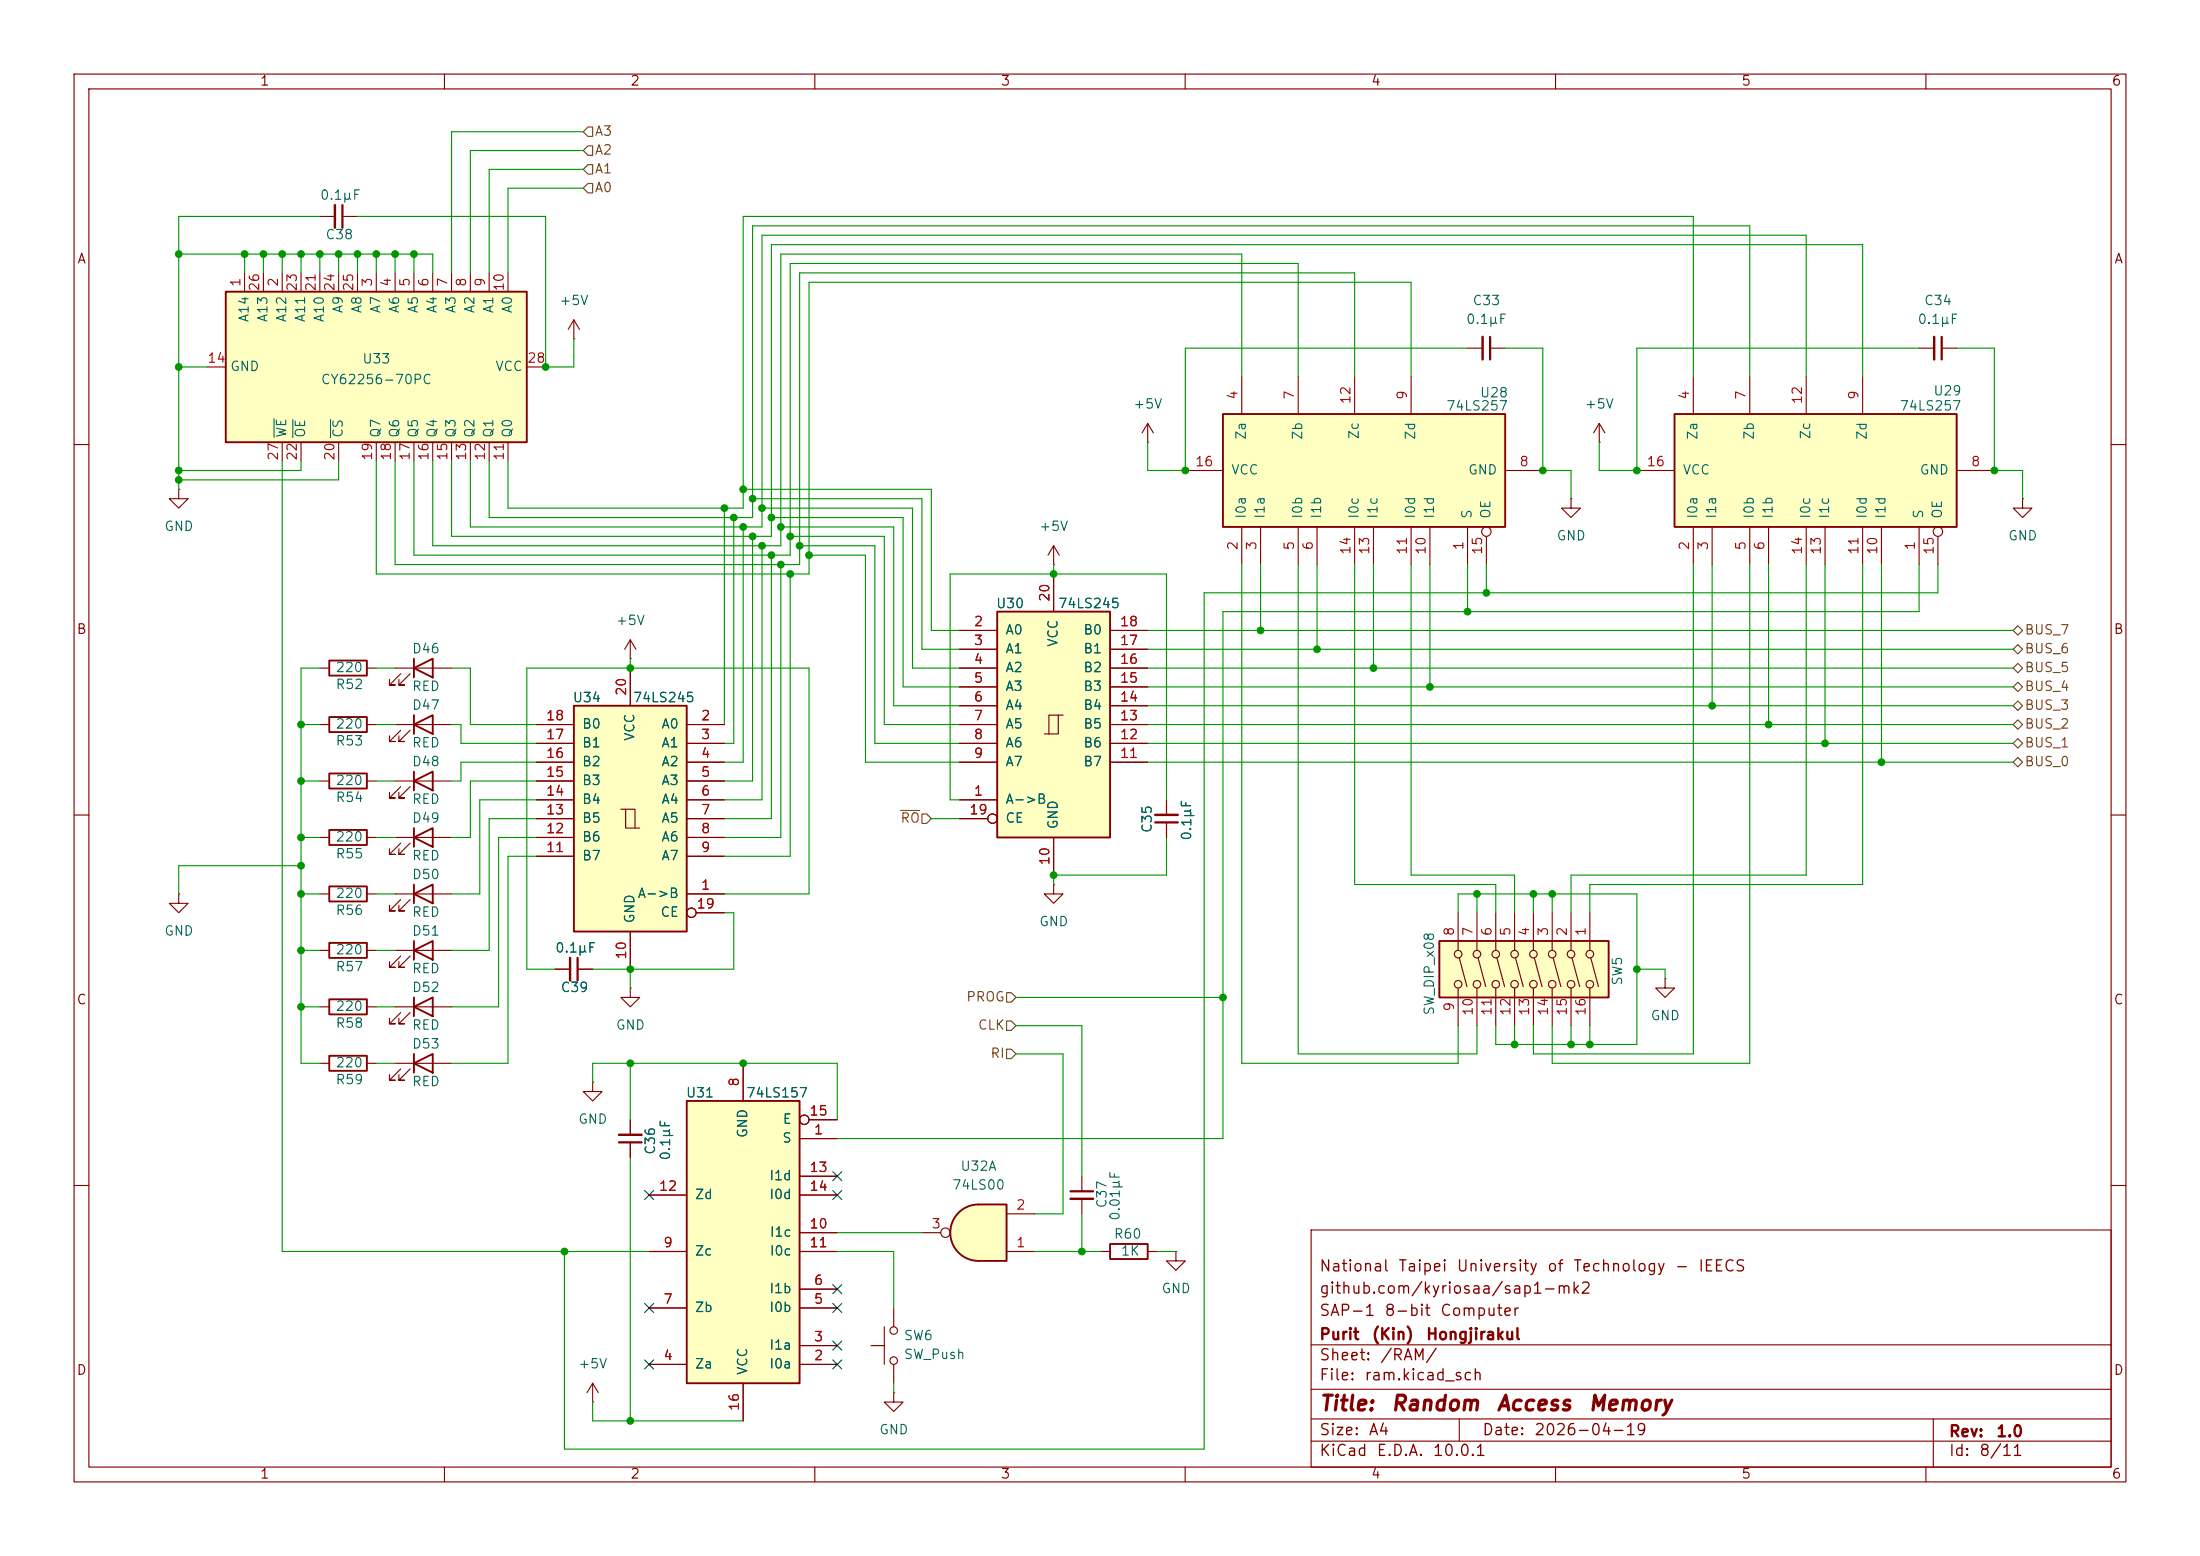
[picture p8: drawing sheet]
<svg xmlns="http://www.w3.org/2000/svg" width="297mm" height="210mm" viewBox="0 0 297 210" stroke-linecap="round" stroke-linejoin="round" font-family="sans-serif">
<g fill="none" stroke="#840000" stroke-width=".15">
<path d="M10 10h277v190h-277zM12 12h273v186h-273zM60 10v2M110 10v2M160 10v2M210 10v2M260 10v2M259.1 47h2M262.1 47h2.1M10 60h2M285 60h2M10 110h2"/>
<path d="M285 110h2M10 160h2M177 166h108v32h-108zM285 160h2M60 198v2M110 198v2M160 198v2M177 194.5h108M177 191.5h108M177 187.5h108M177 181.5h108M197 191.5v3"/>
<path d="M210 198v2M260 198v2M261 191.5v6.5"/>
</g>
<path d="M262.1 45.5v3" fill="none" stroke="#840000" stroke-width=".3"/>
<path d="M261.1 45.5v3" fill="none" stroke="#840000" stroke-width=".33"/>
<path d="M194.3 127h22.9v7.6h-22.9z" fill="#ffffc2"/>
<g fill="none" stroke="#840000" stroke-width=".15">
<path d="M215.9 59.7h.1M215.9 57.2l-.8 1.2M215.9 57.2l.8 1.2M215.9 57.2v2.5M53.3 113h7.7M54.1 113.8l-1.5 1.5h.7h-.7v-.7M55.4 113.8l-1.6 1.5h.8h-.8v-.7M196.8 123.2v5.1M196.8 133.4v5M197 129.3l1 3.9M199.4 123.2v5.1M199.4 133.4v5"/>
<path d="M199.5 129.3l1.1 3.9M201.9 123.2v5.1M201.9 133.4v5M202.1 129.3l1 3.9M204.5 123.2v5.1M204.5 133.4v5M204.6 129.3l1 3.9M207 123.2v5.1M207 133.4v5M207.1 129.3l1.1 3.9M209.5 123.2v5.1M209.5 133.4v5"/>
<path d="M209.7 129.3l1 3.9M212.1 123.2v5.1M212.1 133.4v5M212.2 129.3l1.1 3.9M214.6 123.2v5.1M214.6 133.4v5M214.8 129.3l1 3.9M224.8 132.1v1.3h1.3l-1.3 1.2-1.3-1.2h1.3M224.8 132.1h.1M80 189.2h.1M80 186.7l-.8 1.3M80 186.7l.8 1.3"/>
<path d="M80 186.7v2.5"/>
<circle cx="196.9" cy="128.8" r=".51"/>
<circle cx="196.9" cy="132.8" r=".51"/>
<circle cx="199.4" cy="128.8" r=".51"/>
<circle cx="199.4" cy="132.8" r=".51"/>
<circle cx="201.9" cy="128.8" r=".51"/>
<circle cx="201.9" cy="132.8" r=".51"/>
<circle cx="204.5" cy="128.8" r=".51"/>
<circle cx="204.5" cy="132.8" r=".51"/>
<circle cx="207" cy="128.8" r=".51"/>
<circle cx="207" cy="132.8" r=".51"/>
<circle cx="209.6" cy="132.8" r=".51"/>
<circle cx="209.6" cy="128.8" r=".51"/>
<circle cx="212.1" cy="128.8" r=".51"/>
<circle cx="212.1" cy="132.8" r=".51"/>
<circle cx="214.6" cy="128.8" r=".51"/>
<circle cx="214.6" cy="132.8" r=".51"/>
</g>
<path d="M55.9 113l2.5-1.2v2.5zM55.9 111.8v2.5M194.3 127h22.9v7.6h-22.9z" fill="none" stroke="#840000" stroke-width=".25"/>
<path d="M129.4 163.7a3.8 3.8 0 0 1 2.7-1.1v7.6a3.8 3.8 0 0 1-3.5-2.4 3.8 3.8 0 0 1 .8-4.1z" fill="#ffffc2" stroke="#ffffc2" stroke-width=".14"/>
<path d="M132.1 162.6h3.8v7.6h-3.8z" fill="#ffffc2"/>
<path d="M129.4 163.7a3.8 3.8 0 0 1 2.7-1.1h3.8v7.6h-3.8a3.8 3.8 0 0 1-3.5-2.4 3.8 3.8 0 0 1 .8-4.1z" fill="none" stroke="#840000" stroke-width=".25"/>
<g fill="none" stroke="#840000" stroke-width=".15">
<path d="M212.1 67.3v1.3h1.3l-1.3 1.3-1.3-1.3h1.3M212.1 67.3h.1M74.9 130.8h2.1M78 130.8h2M124.5 166.4h2.5M135.9 168.9h3.8M135.9 163.8h3.8"/>
<circle cx="127.6" cy="166.4" r=".63"/>
</g>
<path d="M78 129.3v3" fill="none" stroke="#840000" stroke-width=".3"/>
<path d="M77 129.3v3" fill="none" stroke="#840000" stroke-width=".33"/>
<path d="M226.1 55.9h38.1v15.2h-38.1z" fill="#ffffc2"/>
<path d="M226.1 55.9h38.1v15.2h-38.1zM149.9 167.9h5v2h-5z" fill="none" stroke="#840000" stroke-width=".25"/>
<g fill="none" stroke="#840000" stroke-width=".15">
<path d="M198.1 47h2.1M201.2 47h2M228.6 50.8v5.1M236.2 50.8v5.1M243.8 50.8v5.1M251.5 50.8v5.1M221 63.5h5.1M228.6 71.1v5.1M231.1 71.1v5.1M236.2 71.1v5.1M238.8 71.1v5.1M243.8 71.1v5.1"/>
<path d="M246.4 71.1v5.1M251.5 71.1v5.1M254 71.1v5.1M259.1 71.1v5.1M261.6 72.4v3.8M264.2 63.5h5M273 67.3v1.3h1.3l-1.3 1.3-1.2-1.3h1.2M273 67.3h.1M157.5 108v2M157.5 111v2M146 158.8v2M146 161.8v2"/>
<path d="M148.6 168.9h1.3M154.9 168.9h1.3M158.7 168.9v1.3h1.3l-1.3 1.3-1.2-1.3h1.2M158.7 168.9h.1M120.6 188v1.2h1.3l-1.3 1.3-1.2-1.3h1.2M120.6 188h.1"/>
<circle cx="261.6" cy="71.8" r=".63"/>
</g>
<path d="M201.2 45.5v3M156 111h3M144.5 160.8h3.1" fill="none" stroke="#840000" stroke-width=".3"/>
<path d="M200.2 45.5v3M156 110h3M144.5 161.8h3.1" fill="none" stroke="#840000" stroke-width=".33"/>
<path d="M165.1 55.9h38.1v15.2h-38.1z" fill="#ffffc2"/>
<path d="M165.1 55.9h38.1v15.2h-38.1z" fill="none" stroke="#840000" stroke-width=".25"/>
<g fill="none" stroke="#840000" stroke-width=".15">
<path d="M167.6 50.8v5.1M175.3 50.8v5.1M182.9 50.8v5.1M190.5 50.8v5.1M160 63.5h5.1M167.6 71.1v5.1M170.2 71.1v5.1M175.3 71.1v5.1M177.8 71.1v5.1M182.9 71.1v5.1M185.4 71.1v5.1M190.5 71.1v5.1"/>
<path d="M193 71.1v5.1M198.1 71.1v5.1M200.7 72.4v3.8M203.2 63.5h5.1"/>
<circle cx="200.7" cy="71.8" r=".63"/>
</g>
<path d="M134.6 82.6h15.3v30.4h-15.3z" fill="#ffffc2"/>
<g fill="none" stroke="#840000" stroke-width=".15">
<path d="M142.2 77.5v5.1M129.5 85.1h5.1M129.5 87.6h5.1M129.5 90.2h5.1M129.5 92.7h5.1M129.5 95.3h5.1M129.5 97.8h5.1M142.9 96.5h-1.3v2.6M143.5 96.5h-.6v2.6h-1.9M149.9 85.1h5M149.9 87.6h5M149.9 90.2h5"/>
<path d="M149.9 92.7h5M149.9 95.3h5M149.9 97.8h5M129.5 108h5.1M129.5 100.3h5.1M129.5 102.9h5.1M129.5 110.5h3.8M142.2 113v5.1M149.9 100.3h5M149.9 102.9h5"/>
<circle cx="134" cy="110.5" r=".63"/>
</g>
<path d="M134.6 82.6h15.3v30.4h-15.3z" fill="none" stroke="#840000" stroke-width=".25"/>
<path d="M30.5 39.4h40.6v20.3h-40.6z" fill="#ffffc2"/>
<g fill="none" stroke="#840000" stroke-width=".25">
<path d="M30.5 39.4h40.6v20.3h-40.6zM44.4 96.8h5.1v2h-5.1zM55.9 97.8l2.5-1.3v2.6zM55.9 96.5v2.6M44.4 104.4h5.1v2h-5.1zM44.4 119.6h5.1v2.1h-5.1zM44.4 112h5.1v2h-5.1zM55.9 105.4l2.5-1.3v2.6zM55.9 104.1v2.6M55.9 119.4v2.5M44.4 127.3h5.1v2h-5.1zM55.9 128.3l2.5-1.3v2.5z"/>
<path d="M55.9 120.7l2.5-1.3v2.5zM55.9 127v2.5"/>
</g>
<g fill="none" stroke="#840000" stroke-width=".15">
<path d="M33 36.8v2.6M35.6 36.8v2.6M38.1 36.8v2.6M40.6 36.8v2.6M43.2 36.8v2.6M43.2 29.2h2M45.7 36.8v2.6M46.2 29.2h2.1M48.3 36.8v2.6M50.8 36.8v2.6M53.3 36.8v2.6M55.9 36.8v2.6"/>
<path d="M58.4 36.8v2.6M61 36.8v2.6M63.5 36.8v2.6M66 36.8v2.6M68.6 36.8v2.6M27.9 49.5h2.6M38.1 59.7v2.5M40.6 59.7v2.5M45.7 59.7v2.5M50.8 59.7v2.5M53.3 59.7v2.5M55.9 59.7v2.5"/>
<path d="M58.4 59.7v2.5M61 59.7v2.5M63.5 59.7v2.5M66 59.7v2.5M68.6 59.7v2.5M71.1 49.5h2.6M43.2 97.8h1.2M49.5 97.8h1.3M53.3 97.8h7.7M54.1 98.6l-1.5 1.5h.7h-.7v-.8M55.4 98.6l-1.6 1.5h.8h-.8v-.8M43.2 105.4h1.2"/>
<path d="M43.2 113h1.2M49.5 105.4h1.3M49.5 113h1.3M53.3 105.4h7.7M54.1 106.2l-1.5 1.5h.7h-.7v-.8M55.4 106.2l-1.6 1.5h.8h-.8v-.8M43.2 128.3h1.2M43.2 120.7h1.2M49.5 128.3h1.3M49.5 120.7h1.3M53.3 128.3h7.7M53.3 120.7h7.7"/>
<path d="M54.1 129l-1.5 1.6h.7h-.7v-.8M54.1 121.4l-1.5 1.5h.7h-.7v-.7M55.4 129l-1.6 1.6h.8h-.8v-.8M55.4 121.4l-1.6 1.5h.8h-.8v-.7"/>
</g>
<path d="M37 56.5v2.6M39.5 56.6v2.5M44.6 56.6v2.5" fill="none" stroke="#006464" stroke-width=".15"/>
<path d="M46.2 27.7v3" fill="none" stroke="#840000" stroke-width=".3"/>
<path d="M45.2 27.7v3" fill="none" stroke="#840000" stroke-width=".33"/>
<path d="M77.5 95.3h15.2v30.4h-15.2z" fill="#ffffc2"/>
<g fill="none" stroke="#840000" stroke-width=".15">
<path d="M77.5 45.7h.1M77.5 43.2l-.8 1.3M77.5 43.2l.7 1.3M77.5 43.2v2.5M154.9 59.7h.1M154.9 57.2l-.7 1.2M154.9 57.2l.8 1.2M154.9 57.2v2.5M24.1 66v1.3h1.3l-1.3 1.3-1.2-1.3h1.2M24.1 66h.1M142.2 76.2h.1M142.2 73.7l-.7 1.2"/>
<path d="M142.2 73.7l.8 1.2M142.2 73.7v2.5M43.2 90.2h1.2M49.5 90.2h1.3M53.3 90.2h7.7M54.1 90.9l-1.5 1.6h.7h-.7v-.8M55.4 90.9l-1.6 1.6h.8h-.8v-.8M72.4 97.8h5.1M85.1 88.9h.1M85.1 86.4v2.5M85.1 90.2v5.1M85.1 86.4l-.8 1.2"/>
<path d="M85.1 86.4l.8 1.2M92.7 97.8h5.1M72.4 100.3h5.1M72.4 102.9h5.1M72.4 105.4h5.1M72.4 108h5.1M72.4 110.5h5.1M72.4 113h5.1M72.4 115.6h5.1M83.8 109.2h.7v2.6h1.9M84.5 109.2h1.2v2.6M92.7 100.3h5.1"/>
<path d="M92.7 102.9h5.1M92.7 105.4h5.1M92.7 108h5.1M92.7 110.5h5.1M92.7 113h5.1M92.7 115.6h5.1M142.2 119.4v1.3h1.3l-1.3 1.2-1.2-1.2h1.2M142.2 119.4h.1M24.1 120.7v1.2h1.3l-1.3 1.3-1.2-1.3h1.2M24.1 120.7h.1M43.2 135.9h1.2M49.5 135.9h1.3"/>
<path d="M53.3 135.9h7.7M54.1 136.7l-1.5 1.5h.7h-.7v-.8M55.4 136.7l-1.6 1.5h.8h-.8v-.8M85.1 133.4v1.2h1.3l-1.3 1.3-1.3-1.3h1.3M85.1 133.4h.1M85.1 125.7v5.1M92.7 120.7h5.1M94 123.2h3.8M43.2 143.5h1.2M49.5 143.5h1.3M53.3 143.5h7.7M54.1 144.3l-1.5 1.5h.7h-.7v-.8"/>
<path d="M55.4 144.3l-1.6 1.5h.8h-.8v-.8M119.4 179.1v5.1M120.6 176.5v2.6M117.6 181.6h1.8M120.6 184.2v2.5"/>
<circle cx="93.3" cy="123.2" r=".63"/>
<circle cx="120.7" cy="179.6" r=".51"/>
<circle cx="120.7" cy="183.6" r=".51"/>
</g>
<path d="M44.4 89.2h5.1v2h-5.1zM55.9 90.2l2.5-1.3v2.5zM55.9 88.9v2.5M77.5 95.3h15.2v30.4h-15.2zM44.4 134.9h5.1v2h-5.1zM55.9 135.9l2.5-1.3v2.6zM55.9 134.6v2.6M44.4 142.5h5.1v2h-5.1zM55.9 143.5l2.5-1.3v2.6zM55.9 142.2v2.6" fill="none" stroke="#840000" stroke-width=".25"/>
<path d="M92.7 148.6h15.2v38.1h-15.2z" fill="#ffffc2"/>
<path d="M92.7 148.6h15.2v38.1h-15.2z" fill="none" stroke="#840000" stroke-width=".25"/>
<g fill="none" stroke="#840000" stroke-width=".15">
<path d="M142.2 77.5v5.1M72.4 97.8h5.1M85.1 90.2v5.1M92.7 97.8h5.1M129.5 97.8h5.1M129.5 85.1h5.1M129.5 87.6h5.1M129.5 90.2h5.1M129.5 92.7h5.1M129.5 95.3h5.1M149.9 97.8h5M149.9 85.1h5"/>
<path d="M149.9 87.6h5M149.9 90.2h5M149.9 92.7h5M149.9 95.3h5M72.4 100.3h5.1M72.4 102.9h5.1M72.4 105.4h5.1M72.4 108h5.1M72.4 110.5h5.1M72.4 113h5.1M72.4 115.6h5.1M92.7 100.3h5.1"/>
<path d="M92.7 102.9h5.1M92.7 105.4h5.1M92.7 108h5.1M92.7 110.5h5.1M92.7 113h5.1M92.7 115.6h5.1M129.5 100.3h5.1M129.5 102.9h5.1M129.5 108h5.1M129.5 110.5h3.8M142.2 113v5.1M149.9 100.3h5"/>
<path d="M149.9 102.9h5M157.5 108v2M157.5 111v2M74.9 130.8h2.1M78 130.8h2M85.1 125.7v5.1M92.7 120.7h5.1M94 123.2h3.8M80 146.1v1.2h1.3l-1.3 1.3-1.3-1.3h1.3M80 146.1h.1M85.1 151.1v2.1M85.1 154.2v2"/>
<path d="M100.3 143.5v5.1M107.9 153.7h5.1M107.9 158.8h5.1M109.2 151.1h3.8M87.6 176.5h5.1M87.6 168.9h5.1M87.6 161.3h5.1M107.9 176.5h5.1M107.9 174h5.1M107.9 168.9h5.1M107.9 166.4h5.1M107.9 161.3h5.1"/>
<path d="M87.6 184.2h5.1M100.3 186.7v5.1M107.9 184.2h5.1M107.9 181.6h5.1"/>
<circle cx="134" cy="110.5" r=".63"/>
<circle cx="93.3" cy="123.2" r=".63"/>
<circle cx="108.6" cy="151.1" r=".63"/>
</g>
<path d="M83.6 154.2h3" fill="none" stroke="#840000" stroke-width=".3"/>
<path d="M83.6 153.2h3" fill="none" stroke="#840000" stroke-width=".33"/>
<g fill="none" stroke="#725600" stroke-width=".15">
<path d="M78.7 17.8l.7-.7h.6v1.3h-.6zM79.4 19.7h.6v1.3h-.6l-.7-.7zM78.7 25.4l.7-.6h.6v1.2h-.6zM79.4 22.2h.6v1.3h-.6l-.7-.6zM271.8 92.7l.6-.6 .6 .6-.6 .6zM271.8 85.1l.6-.6 .6 .6-.6 .6zM271.8 87.6l.6-.6 .6 .6-.6 .7zM271.8 95.3l.6-.7 .6 .7-.6 .6zM272.4 89.5l.6 .7-.6 .6-.6-.6zM272.4 97.2l.6 .6-.6 .6-.6-.6zM121.6 109.4h2.5M124.5 109.9h.6l.6 .6-.6 .6h-.6z"/>
<path d="M271.8 100.3l.6-.6 .6 .6-.6 .7zM271.8 102.9l.6-.7 .6 .7-.6 .6zM135.9 137.8h.6l.7 .6-.7 .7h-.6zM135.9 134h.6l.7 .6-.7 .7h-.6zM135.9 141.6h.6l.7 .6-.7 .7h-.6z"/>
</g>
<g fill="none" stroke="#009600" stroke-width=".15">
<path d="M78.7 17.8h-17.7v19M24.1 34.3h34.3v2.5M33 34.3v2.5M35.6 34.3v2.5M38.1 34.3v2.5M40.6 34.3v2.5M43.2 29.2h-19.1v36.8M43.2 34.3v2.5M45.7 34.3v2.5M48.3 29.2h25.4v20.3h3.8v-3.8M48.3 34.3v2.5M50.8 34.3v2.5"/>
<path d="M53.3 34.3v2.5M55.9 34.3v2.5M78.7 20.3h-15.2v16.5M78.7 22.9h-12.7v13.9M78.7 25.4h-10.1v11.4M24.1 49.5h3.8M167.6 50.8v-16.5h-62.2v39.4h-47v-11.5M175.3 50.8v-15.2h-68.6v39.3h-50.8v-12.7M182.9 50.8v-14h-75v39.4h-54.6v-14M190.5 50.8v-12.7h-81.3v39.4h-58.4v-15.3M198.1 47h-38.1v16.5h-5.1v-3.8M203.2 47h5.1v16.5h3.8v3.8"/>
<path d="M228.6 50.8v-21.6h-128.3v39.4h-31.7v-6.4M236.2 50.8v-20.3h-134.6v39.4h-35.6v-7.7M243.8 50.8v-19h-140.9v39.3h-39.4v-8.9M251.5 50.8v-17.8h-147.4v39.4h-43.1v-10.2M259.1 47h-38.1v16.5h-5.1v-3.8M264.2 47h5v16.5h3.8v3.8M38.1 62.2v106.7h49.5M40.6 62.2v1.3h-16.5M45.7 62.2v2.6h-21.6M97.8 68.6v29.2M99.1 69.9v30.4h-1.3M100.3 66h25.4v19.1h3.8"/>
<path d="M100.3 71.1v31.8h-2.5M101.6 67.3h22.9v20.3h5M101.6 72.4v33h-3.8M102.9 73.7v34.3h-5.1M102.9 68.6h20.3v21.6h6.3M104.1 69.9h17.8v22.8h7.6M104.1 74.9v35.6h-6.3M105.4 71.1h15.2v24.2h8.9M105.4 76.2v36.8h-7.6M106.7 77.5v38.1h-8.9M106.7 72.4h12.7v25.4h10.1M107.9 73.7h10.2v26.6h11.4"/>
<path d="M109.2 74.9h7.6v28h12.7M142.2 76.2v1.3M167.6 76.2v67.3h29.2v-5.1M170.2 76.2v8.9M175.3 76.2v66h24.1v-3.8M177.8 76.2v11.4M182.9 76.2v43.2h19v3.8M185.4 76.2v14M190.5 76.2v41.9h14v5.1M193 76.2v16.5M198.1 76.2v6.4M200.7 76.2v3.8"/>
<path d="M228.6 76.2v66h-21.6v-3.8M231.1 76.2v19.1M236.2 76.2v67.3h-26.7v-5.1M238.8 76.2v21.6M243.8 76.2v41.9h-31.7v5.1M246.4 76.2v24.1M251.5 76.2v43.2h-36.9v3.8M254 76.2v26.7M259.1 76.2v6.4h-94v71.1h-52.1M261.6 76.2v3.8h-99v115.6h-86.4v-26.7M40.6 97.8h2.6M43.2 90.2h-2.6v53.3h2.6"/>
<path d="M50.8 90.2h2.5M50.8 97.8h2.5M61 90.2h2.5v7.6h8.9M61 97.8h1.2v2.5h10.2M85.1 88.9v1.3M154.9 95.3h116.9M154.9 92.7h116.9M154.9 85.1h116.9M154.9 87.6h116.9M154.9 90.2h116.9M154.9 97.8h116.9M40.6 116.8h-16.5v3.9"/>
<path d="M40.6 105.4h2.6M40.6 113h2.6M50.8 105.4h2.5M50.8 113h2.5M72.4 108h-7.6v12.7h-3.8M72.4 102.9h-10.2v2.5h-1.2M72.4 115.6h-3.8v27.9h-7.6M72.4 105.4h-8.9v7.6h-2.5M72.4 110.5h-6.4v17.8h-5M72.4 113h-5.1v22.9h-6.3M125.7 110.5h3.8M129.5 108h-1.2v-30.5h29.2v30.5"/>
<path d="M154.9 102.9h116.9M154.9 100.3h116.9M157.5 113v5.1h-15.3v1.3M40.6 120.7h2.6M40.6 128.3h2.6M40.6 135.9h2.6M50.8 120.7h2.5M50.8 128.3h2.5M50.8 135.9h2.5M85.1 130.8v2.6M97.8 120.7h11.4v-30.5h-38.1v40.6h3.8M97.8 123.2h1.3v7.6h-19.1"/>
<path d="M137.2 138.4h8.8v20.4M137.2 134.6h27.9M196.8 123.2v-2.5h24.2v20.3h-19.1v-2.6M199.4 120.7v2.5M204.5 138.4v2.6M207 120.7v2.5M209.5 120.7v2.5M212.1 138.4v2.6M214.6 138.4v2.6M221 130.8h3.8v1.3M50.8 143.5h2.5M80 146.1v-2.6h33v7.6"/>
<path d="M85.1 143.5v7.6M85.1 156.2v35.6M137.2 142.2h6.3v21.6h-3.8M113 168.9h7.6v7.6M113 166.4h11.5M139.7 168.9h8.9M146 163.8v5.1M156.2 168.9h2.5M80 189.2v2.6h20.3M120.6 186.7v1.3"/>
</g>
<g fill="none" stroke="#000084" stroke-width=".15">
<path d="M112.4 158.1l1.2 1.3M113.6 158.1l-1.2 1.3M87 175.9l1.2 1.2M87 160.7l1.2 1.2M88.2 175.9l-1.2 1.2M88.2 160.7l-1.2 1.2M112.4 173.4l1.2 1.2M112.4 175.9l1.2 1.2M112.4 160.7l1.2 1.2M113.6 173.4l-1.2 1.2M113.6 175.9l-1.2 1.2M113.6 160.7l-1.2 1.2"/>
<path d="M87 183.5l1.2 1.3M88.2 183.5l-1.2 1.3M112.4 183.5l1.2 1.3M112.4 181l1.2 1.2M113.6 183.5l-1.2 1.3M113.6 181l-1.2 1.2"/>
</g>
<g fill="#009600" stroke="#009600" stroke-width=".14">
<circle cx="214.6" cy="141" r=".46"/>
<circle cx="209.5" cy="120.7" r=".46"/>
<circle cx="207" cy="120.7" r=".46"/>
<circle cx="221" cy="130.8" r=".46"/>
<circle cx="204.5" cy="141" r=".46"/>
<circle cx="212.1" cy="141" r=".46"/>
<circle cx="254" cy="102.9" r=".46"/>
<circle cx="142.2" cy="77.5" r=".46"/>
<circle cx="199.4" cy="120.7" r=".46"/>
<circle cx="109.2" cy="74.9" r=".46"/>
<circle cx="208.3" cy="63.5" r=".46"/>
<circle cx="160" cy="63.5" r=".46"/>
<circle cx="198.1" cy="82.6" r=".46"/>
<circle cx="185.4" cy="90.2" r=".46"/>
<circle cx="177.8" cy="87.6" r=".46"/>
<circle cx="170.2" cy="85.1" r=".46"/>
<circle cx="193" cy="92.7" r=".46"/>
<circle cx="221" cy="63.5" r=".46"/>
<circle cx="200.7" cy="80" r=".46"/>
<circle cx="231.1" cy="95.3" r=".46"/>
<circle cx="165.1" cy="134.6" r=".46"/>
<circle cx="142.2" cy="118.1" r=".46"/>
<circle cx="146" cy="168.9" r=".46"/>
<circle cx="246.4" cy="100.3" r=".46"/>
<circle cx="238.8" cy="97.8" r=".46"/>
<circle cx="269.2" cy="63.5" r=".46"/>
<circle cx="107.9" cy="73.7" r=".46"/>
<circle cx="106.7" cy="77.5" r=".46"/>
<circle cx="105.4" cy="76.2" r=".46"/>
<circle cx="106.7" cy="72.4" r=".46"/>
<circle cx="102.9" cy="73.7" r=".46"/>
<circle cx="38.1" cy="34.3" r=".46"/>
<circle cx="35.6" cy="34.3" r=".46"/>
<circle cx="45.7" cy="34.3" r=".46"/>
<circle cx="48.3" cy="34.3" r=".46"/>
<circle cx="50.8" cy="34.3" r=".46"/>
<circle cx="24.1" cy="49.5" r=".46"/>
<circle cx="24.1" cy="63.5" r=".46"/>
<circle cx="24.1" cy="64.8" r=".46"/>
<circle cx="33" cy="34.3" r=".46"/>
<circle cx="24.1" cy="34.3" r=".46"/>
<circle cx="43.2" cy="34.3" r=".46"/>
<circle cx="40.6" cy="34.3" r=".46"/>
<circle cx="40.6" cy="105.4" r=".46"/>
<circle cx="40.6" cy="97.8" r=".46"/>
<circle cx="100.3" cy="143.5" r=".46"/>
<circle cx="85.1" cy="143.5" r=".46"/>
<circle cx="85.1" cy="130.8" r=".46"/>
<circle cx="73.7" cy="49.5" r=".46"/>
<circle cx="99.1" cy="69.9" r=".46"/>
<circle cx="97.8" cy="68.6" r=".46"/>
<circle cx="100.3" cy="66" r=".46"/>
<circle cx="104.1" cy="69.9" r=".46"/>
<circle cx="105.4" cy="71.1" r=".46"/>
<circle cx="102.9" cy="68.6" r=".46"/>
<circle cx="101.6" cy="67.3" r=".46"/>
<circle cx="104.1" cy="74.9" r=".46"/>
<circle cx="100.3" cy="71.1" r=".46"/>
<circle cx="101.6" cy="72.4" r=".46"/>
<circle cx="85.1" cy="90.2" r=".46"/>
<circle cx="55.9" cy="34.3" r=".46"/>
<circle cx="53.3" cy="34.3" r=".46"/>
<circle cx="40.6" cy="113" r=".46"/>
<circle cx="40.6" cy="120.7" r=".46"/>
<circle cx="40.6" cy="128.3" r=".46"/>
<circle cx="40.6" cy="135.9" r=".46"/>
<circle cx="40.6" cy="116.8" r=".46"/>
<circle cx="76.2" cy="168.9" r=".46"/>
<circle cx="85.1" cy="191.8" r=".46"/>
</g>
<g font-size="2" fill="#840000">
<text x="178" y="190.9">Title:</text>
<text x="187.7" y="190.9">Random</text>
<text x="201.9" y="190.9">Access</text>
<text x="214.3" y="190.9">Memory</text>
</g>
<g font-size="1.5" fill="#840000">
<text x="178" y="172">National</text>
<text x="188.7" y="172">Taipei</text>
<text x="196.5" y="172">University</text>
<text x="208.8" y="172">of</text>
<text x="212.3" y="172">Technology</text>
<text x="226" y="172">-</text>
<text x="229.2" y="172">IEECS</text>
<text x="178" y="178">SAP-1</text>
<text x="178" y="175">github.com/kyriosaa/sap1-mk2</text>
<text x="186.8" y="178">8-bit</text>
<text x="194.3" y="178">Computer</text>
<text x="178" y="184">Sheet:</text>
<text x="178" y="181.2">Purit</text>
<text x="185.1" y="181.2">(Kin)</text>
<text x="186.2" y="184">/RAM/</text>
<text x="192.4" y="181.2">Hongjirakul</text>
<text x="178" y="186.7">File:</text>
<text x="184.1" y="186.7">ram.kicad_sch</text>
<text x="178" y="196.9">KiCad</text>
<text x="178" y="194.1">Size:</text>
<text x="184.7" y="194.1">A4</text>
<text x="185.7" y="196.9">E.D.A.</text>
<text x="193.3" y="196.9">10.0.1</text>
<text x="200" y="194.1">Date:</text>
<text x="207" y="194.1">2026-04-19</text>
<text x="263" y="194.3">Rev:</text>
<text x="263" y="196.9">Id:</text>
<text x="267.1" y="196.9">8/11</text>
<text x="269.4" y="194.3">1.0</text>
</g>
<g font-size="1.3" fill="#840000">
<text x="35" y="11.9">1</text>
<text x="85" y="11.9">2</text>
<text x="135" y="11.9">3</text>
<text x="185" y="11.9">4</text>
<text x="235" y="11.9">5</text>
<text x="285" y="11.9">6</text>
<text x="10.3" y="35.9">A</text>
<text x="285.3" y="35.9">A</text>
<text x="10.3" y="85.9">B</text>
<text x="285.3" y="85.9">B</text>
<text x="10.3" y="135.9">C</text>
<text x="285.3" y="135.9">C</text>
<text x="10.3" y="185.9">D</text>
<text x="285.3" y="185.9">D</text>
<text x="35" y="199.9">1</text>
<text x="85" y="199.9">2</text>
<text x="135" y="199.9">3</text>
<text x="185" y="199.9">4</text>
<text x="235" y="199.9">5</text>
<text x="285" y="199.9">6</text>
</g>
<g font-size="1.3" fill="#725600">
<text x="80.2" y="18.6">A3</text>
<text x="80.2" y="23.7">A1</text>
<text x="80.2" y="21.2">A2</text>
<text x="80.2" y="26.3">A0</text>
<text x="273.2" y="86">BUS_7</text>
<text x="273.2" y="88.5">BUS_6</text>
<text x="273.2" y="93.6">BUS_4</text>
<text x="273.2" y="91">BUS_5</text>
<text x="273.2" y="96.1">BUS_3</text>
<text x="273.2" y="101.2">BUS_1</text>
<text x="273.2" y="98.7">BUS_2</text>
<text x="273.2" y="103.7">BUS_0</text>
<text x="121.5" y="111.4">RO</text>
<text x="130.4" y="135.5">PROG</text>
<text x="131.9" y="139.3">CLK</text>
<text x="133.6" y="143.1">RI</text>
</g>
<g font-size="1.3" fill="#006464">
<text x="43.1" y="27.3">0.1μF</text>
<text x="43.9" y="32.6">C38</text>
<text x="75.4" y="41.5">+5V</text>
<text x="198.7" y="41.5">C33</text>
<text x="259.7" y="41.5">C34</text>
<text x="33.9" y="43.6" transform="rotate(-90 33.9 43.6)">A14</text>
<text x="36.4" y="43.6" transform="rotate(-90 36.4 43.6)">A13</text>
<text x="39" y="43.6" transform="rotate(-90 39 43.6)">A12</text>
<text x="41.5" y="43.6" transform="rotate(-90 41.5 43.6)">A11</text>
<text x="44" y="43.6" transform="rotate(-90 44 43.6)">A10</text>
<text x="46.6" y="42.4" transform="rotate(-90 46.6 42.4)">A9</text>
<text x="49.1" y="42.4" transform="rotate(-90 49.1 42.4)">A8</text>
<text x="51.7" y="42.4" transform="rotate(-90 51.7 42.4)">A7</text>
<text x="54.2" y="42.4" transform="rotate(-90 54.2 42.4)">A6</text>
<text x="56.7" y="42.4" transform="rotate(-90 56.7 42.4)">A5</text>
<text x="59.3" y="42.4" transform="rotate(-90 59.3 42.4)">A4</text>
<text x="61.8" y="42.4" transform="rotate(-90 61.8 42.4)">A3</text>
<text x="64.4" y="42.4" transform="rotate(-90 64.4 42.4)">A2</text>
<text x="66.9" y="42.4" transform="rotate(-90 66.9 42.4)">A1</text>
<text x="69.4" y="42.4" transform="rotate(-90 69.4 42.4)">A0</text>
<text x="197.8" y="44">0.1μF</text>
<text x="258.8" y="44">0.1μF</text>
<text x="31" y="50.4">GND</text>
<text x="43.2" y="52.2">CY62256-70PC</text>
<text x="48.8" y="49.4">U33</text>
<text x="66.8" y="50.4">VCC</text>
<text x="199.7" y="53.9">U28</text>
<text x="260.9" y="53.7">U29</text>
<text x="39" y="59.2" transform="rotate(-90 39 59.2)">WE</text>
<text x="41.5" y="59.2" transform="rotate(-90 41.5 59.2)">OE</text>
<text x="46.6" y="59.2" transform="rotate(-90 46.6 59.2)">CS</text>
<text x="51.7" y="59.2" transform="rotate(-90 51.7 59.2)">Q7</text>
<text x="54.2" y="59.2" transform="rotate(-90 54.2 59.2)">Q6</text>
<text x="56.7" y="59.2" transform="rotate(-90 56.7 59.2)">Q5</text>
<text x="59.3" y="59.2" transform="rotate(-90 59.3 59.2)">Q4</text>
<text x="61.8" y="59.2" transform="rotate(-90 61.8 59.2)">Q3</text>
<text x="64.4" y="59.2" transform="rotate(-90 64.4 59.2)">Q2</text>
<text x="66.9" y="59.2" transform="rotate(-90 66.9 59.2)">Q1</text>
<text x="69.4" y="59.2" transform="rotate(-90 69.4 59.2)">Q0</text>
<text x="152.9" y="55.5">+5V</text>
<text x="168.5" y="59.5" transform="rotate(-90 168.5 59.5)">Za</text>
<text x="176.1" y="59.5" transform="rotate(-90 176.1 59.5)">Zb</text>
<text x="183.7" y="59.4" transform="rotate(-90 183.7 59.4)">Zc</text>
<text x="191.4" y="59.5" transform="rotate(-90 191.4 59.5)">Zd</text>
<text x="195.1" y="55.7">74LS257</text>
<text x="213.9" y="55.5">+5V</text>
<text x="229.5" y="59.5" transform="rotate(-90 229.5 59.5)">Za</text>
<text x="237.1" y="59.5" transform="rotate(-90 237.1 59.5)">Zb</text>
<text x="244.7" y="59.4" transform="rotate(-90 244.7 59.4)">Zc</text>
<text x="252.3" y="59.5" transform="rotate(-90 252.3 59.5)">Zd</text>
<text x="256.4" y="55.7">74LS257</text>
<text x="166.1" y="64.4">VCC</text>
<text x="198.1" y="64.4">GND</text>
<text x="227.1" y="64.4">VCC</text>
<text x="259.1" y="64.4">GND</text>
<text x="22.1" y="72">GND</text>
<text x="140.2" y="72">+5V</text>
<text x="168.5" y="70.1" transform="rotate(-90 168.5 70.1)">I0a</text>
<text x="171" y="70.1" transform="rotate(-90 171 70.1)">I1a</text>
<text x="176.1" y="70.1" transform="rotate(-90 176.1 70.1)">I0b</text>
<text x="178.7" y="70.1" transform="rotate(-90 178.7 70.1)">I1b</text>
<text x="183.7" y="70.1" transform="rotate(-90 183.7 70.1)">I0c</text>
<text x="186.3" y="70.1" transform="rotate(-90 186.3 70.1)">I1c</text>
<text x="191.4" y="70.1" transform="rotate(-90 191.4 70.1)">I0d</text>
<text x="193.9" y="70.1" transform="rotate(-90 193.9 70.1)">I1d</text>
<text x="199" y="70.1" transform="rotate(-90 199 70.1)">S</text>
<text x="201.5" y="70.1" transform="rotate(-90 201.5 70.1)">OE</text>
<text x="229.5" y="70.1" transform="rotate(-90 229.5 70.1)">I0a</text>
<text x="232" y="70.1" transform="rotate(-90 232 70.1)">I1a</text>
<text x="237.1" y="70.1" transform="rotate(-90 237.1 70.1)">I0b</text>
<text x="239.6" y="70.1" transform="rotate(-90 239.6 70.1)">I1b</text>
<text x="244.7" y="70.1" transform="rotate(-90 244.7 70.1)">I0c</text>
<text x="247.2" y="70.1" transform="rotate(-90 247.2 70.1)">I1c</text>
<text x="252.3" y="70.1" transform="rotate(-90 252.3 70.1)">I0d</text>
<text x="254.9" y="70.1" transform="rotate(-90 254.9 70.1)">I1d</text>
<text x="259.9" y="70.1" transform="rotate(-90 259.9 70.1)">S</text>
<text x="262.5" y="70.1" transform="rotate(-90 262.5 70.1)">OE</text>
<text x="210.1" y="73.3">GND</text>
<text x="271" y="73.3">GND</text>
<text x="134.4" y="82.4">U30</text>
<text x="142.8" y="82.4">74LS245</text>
<text x="55.5" y="88.5">D46</text>
<text x="83.1" y="84.7">+5V</text>
<text x="135.6" y="86">A0</text>
<text x="135.6" y="88.5">A1</text>
<text x="143.1" y="87.4" transform="rotate(-90 143.1 87.4)">VCC</text>
<text x="146.2" y="88.5">B1</text>
<text x="146.2" y="86">B0</text>
<text x="45.2" y="91">220</text>
<text x="45.2" y="93.3">R52</text>
<text x="55.5" y="93.6">RED</text>
<text x="77.2" y="95.1">U34</text>
<text x="85.4" y="95.1">74LS245</text>
<text x="135.6" y="91">A2</text>
<text x="135.6" y="93.6">A3</text>
<text x="146.2" y="93.6">B3</text>
<text x="146.2" y="91">B2</text>
<text x="45.2" y="98.7">220</text>
<text x="45.2" y="100.9">R53</text>
<text x="55.5" y="96.1">D47</text>
<text x="55.5" y="101.2">RED</text>
<text x="78.5" y="101.2">B1</text>
<text x="78.5" y="98.7">B0</text>
<text x="86" y="100.1" transform="rotate(-90 86 100.1)">VCC</text>
<text x="89.2" y="98.7">A0</text>
<text x="89.2" y="101.2">A1</text>
<text x="135.6" y="96.1">A4</text>
<text x="135.6" y="98.7">A5</text>
<text x="135.6" y="101.2">A6</text>
<text x="146.2" y="101.2">B6</text>
<text x="146.2" y="98.7">B5</text>
<text x="146.2" y="96.1">B4</text>
<text x="45.2" y="106.3">220</text>
<text x="55.5" y="103.7">D48</text>
<text x="78.5" y="106.3">B3</text>
<text x="78.5" y="103.7">B2</text>
<text x="89.2" y="103.7">A2</text>
<text x="89.2" y="106.3">A3</text>
<text x="135.6" y="103.7">A7</text>
<text x="146.2" y="103.7">B7</text>
<text x="45.2" y="113.9">220</text>
<text x="45.2" y="108.6">R54</text>
<text x="55.5" y="111.4">D49</text>
<text x="55.5" y="108.8">RED</text>
<text x="78.5" y="113.9">B6</text>
<text x="78.5" y="111.4">B5</text>
<text x="78.5" y="108.8">B4</text>
<text x="89.2" y="108.8">A4</text>
<text x="89.2" y="111.4">A5</text>
<text x="89.2" y="113.9">A6</text>
<text x="135.6" y="108.8">A-&gt;B</text>
<text x="135.6" y="111.4">CE</text>
<text x="143.1" y="112" transform="rotate(-90 143.1 112)">GND</text>
<text x="155.8" y="112.5" transform="rotate(-90 155.8 112.5)">C35</text>
<text x="161.1" y="113.5" transform="rotate(-90 161.1 113.5)">0.1μF</text>
<text x="45.2" y="116.2">R55</text>
<text x="55.5" y="116.4">RED</text>
<text x="55.5" y="119">D50</text>
<text x="78.5" y="116.4">B7</text>
<text x="89.2" y="116.4">A7</text>
<text x="45.2" y="121.5">220</text>
<text x="45.2" y="123.8">R56</text>
<text x="55.5" y="124.1">RED</text>
<text x="86" y="124.7" transform="rotate(-90 86 124.7)">GND</text>
<text x="86" y="121.5">A-&gt;B</text>
<text x="89.1" y="124.1">CE</text>
<text x="140.2" y="125.3">GND</text>
<text x="22.1" y="126.6">GND</text>
<text x="45.2" y="129.1">220</text>
<text x="45.2" y="131.4">R57</text>
<text x="55.5" y="126.6">D51</text>
<text x="55.5" y="131.7">RED</text>
<text x="74.9" y="128.9">0.1μF</text>
<text x="45.2" y="136.8">220</text>
<text x="55.5" y="134.2">D52</text>
<text x="75.6" y="134.2">C39</text>
<text x="193.9" y="137.1" transform="rotate(-90 193.9 137.1)">SW_DIP_x08</text>
<text x="219.3" y="133.1" transform="rotate(-90 219.3 133.1)">SW5</text>
<text x="45.2" y="139">R58</text>
<text x="55.5" y="139.3">RED</text>
<text x="55.5" y="141.8">D53</text>
<text x="83.1" y="139.3">GND</text>
<text x="222.8" y="138">GND</text>
<text x="45.2" y="144.4">220</text>
<text x="45.2" y="146.7">R59</text>
<text x="55.5" y="146.9">RED</text>
<text x="92.5" y="148.4">U31</text>
<text x="100.7" y="148.4">74LS157</text>
<text x="78" y="152">GND</text>
<text x="88.7" y="155.9" transform="rotate(-90 88.7 155.9)">C36</text>
<text x="101.2" y="153.7" transform="rotate(-90 101.2 153.7)">GND</text>
<text x="105.5" y="154.5">S</text>
<text x="105.6" y="152">E</text>
<text x="90.8" y="156.7" transform="rotate(-90 90.8 156.7)">0.1μF</text>
<text x="103.8" y="159.6">I1d</text>
<text x="128.4" y="160.9">74LS00</text>
<text x="129.6" y="158.3">U32A</text>
<text x="93.7" y="162.2">Zd</text>
<text x="103.8" y="162.2">I0d</text>
<text x="103.8" y="167.2">I1c</text>
<text x="149.7" y="163.2" transform="rotate(-90 149.7 163.2)">C37</text>
<text x="150.3" y="167.5">R60</text>
<text x="151.5" y="164.9" transform="rotate(-90 151.5 164.9)">0.01μF</text>
<text x="93.7" y="169.8">Zc</text>
<text x="103.8" y="169.8">I0c</text>
<text x="151.2" y="169.8">1K</text>
<text x="93.7" y="177.4">Zb</text>
<text x="103.8" y="177.4">I0b</text>
<text x="103.8" y="174.9">I1b</text>
<text x="156.7" y="174.9">GND</text>
<text x="78" y="185">+5V</text>
<text x="93.7" y="185">Za</text>
<text x="101.2" y="185.7" transform="rotate(-90 101.2 185.7)">VCC</text>
<text x="103.8" y="185">I0a</text>
<text x="103.8" y="182.5">I1a</text>
<text x="121.9" y="181.2">SW6</text>
<text x="121.9" y="183.7">SW_Push</text>
<text x="118.6" y="193.9">GND</text>
</g>
<g font-size="1.3" fill="#a90000">
<text x="32.8" y="38.8" transform="rotate(-90 32.8 38.8)">1</text>
<text x="35.3" y="39.4" transform="rotate(-90 35.3 39.4)">26</text>
<text x="37.8" y="38.8" transform="rotate(-90 37.8 38.8)">2</text>
<text x="40.4" y="39.4" transform="rotate(-90 40.4 39.4)">23</text>
<text x="42.9" y="39.4" transform="rotate(-90 42.9 39.4)">21</text>
<text x="45.5" y="39.4" transform="rotate(-90 45.5 39.4)">24</text>
<text x="48" y="39.4" transform="rotate(-90 48 39.4)">25</text>
<text x="50.5" y="38.8" transform="rotate(-90 50.5 38.8)">3</text>
<text x="53.1" y="38.8" transform="rotate(-90 53.1 38.8)">4</text>
<text x="55.6" y="38.8" transform="rotate(-90 55.6 38.8)">5</text>
<text x="58.2" y="38.8" transform="rotate(-90 58.2 38.8)">6</text>
<text x="60.7" y="38.8" transform="rotate(-90 60.7 38.8)">7</text>
<text x="63.2" y="38.8" transform="rotate(-90 63.2 38.8)">8</text>
<text x="65.8" y="38.8" transform="rotate(-90 65.8 38.8)">9</text>
<text x="68.3" y="39.4" transform="rotate(-90 68.3 39.4)">10</text>
<text x="27.9" y="49.3">14</text>
<text x="71.1" y="49.3">28</text>
<text x="167.4" y="54" transform="rotate(-90 167.4 54)">4</text>
<text x="175" y="54" transform="rotate(-90 175 54)">7</text>
<text x="182.6" y="54.7" transform="rotate(-90 182.6 54.7)">12</text>
<text x="190.2" y="54" transform="rotate(-90 190.2 54)">9</text>
<text x="228.3" y="54" transform="rotate(-90 228.3 54)">4</text>
<text x="236" y="54" transform="rotate(-90 236 54)">7</text>
<text x="243.6" y="54.7" transform="rotate(-90 243.6 54.7)">12</text>
<text x="251.2" y="54" transform="rotate(-90 251.2 54)">9</text>
<text x="37.8" y="62.3" transform="rotate(-90 37.8 62.3)">27</text>
<text x="40.4" y="62.3" transform="rotate(-90 40.4 62.3)">22</text>
<text x="45.5" y="62.3" transform="rotate(-90 45.5 62.3)">20</text>
<text x="50.5" y="62.3" transform="rotate(-90 50.5 62.3)">19</text>
<text x="53.1" y="62.3" transform="rotate(-90 53.1 62.3)">18</text>
<text x="55.6" y="62.3" transform="rotate(-90 55.6 62.3)">17</text>
<text x="58.2" y="62.3" transform="rotate(-90 58.2 62.3)">16</text>
<text x="60.7" y="62.3" transform="rotate(-90 60.7 62.3)">15</text>
<text x="63.2" y="62.3" transform="rotate(-90 63.2 62.3)">13</text>
<text x="65.8" y="62.3" transform="rotate(-90 65.8 62.3)">12</text>
<text x="68.3" y="62.3" transform="rotate(-90 68.3 62.3)">11</text>
<text x="161.2" y="63.2">16</text>
<text x="205" y="63.2">8</text>
<text x="222.2" y="63.2">16</text>
<text x="266" y="63.2">8</text>
<text x="167.4" y="74.4" transform="rotate(-90 167.4 74.4)">2</text>
<text x="169.9" y="74.4" transform="rotate(-90 169.9 74.4)">3</text>
<text x="175" y="74.4" transform="rotate(-90 175 74.4)">5</text>
<text x="177.5" y="74.4" transform="rotate(-90 177.5 74.4)">6</text>
<text x="182.6" y="75" transform="rotate(-90 182.6 75)">14</text>
<text x="185.2" y="75" transform="rotate(-90 185.2 75)">13</text>
<text x="190.2" y="75" transform="rotate(-90 190.2 75)">11</text>
<text x="192.8" y="75" transform="rotate(-90 192.8 75)">10</text>
<text x="197.9" y="74.4" transform="rotate(-90 197.9 74.4)">1</text>
<text x="200.4" y="75" transform="rotate(-90 200.4 75)">15</text>
<text x="228.3" y="74.4" transform="rotate(-90 228.3 74.4)">2</text>
<text x="230.9" y="74.4" transform="rotate(-90 230.9 74.4)">3</text>
<text x="236" y="74.4" transform="rotate(-90 236 74.4)">5</text>
<text x="238.5" y="74.4" transform="rotate(-90 238.5 74.4)">6</text>
<text x="243.6" y="75" transform="rotate(-90 243.6 75)">14</text>
<text x="246.1" y="75" transform="rotate(-90 246.1 75)">13</text>
<text x="251.2" y="75" transform="rotate(-90 251.2 75)">11</text>
<text x="253.7" y="75" transform="rotate(-90 253.7 75)">10</text>
<text x="258.8" y="74.4" transform="rotate(-90 258.8 74.4)">1</text>
<text x="261.4" y="75" transform="rotate(-90 261.4 75)">15</text>
<text x="142" y="81.3" transform="rotate(-90 142 81.3)">20</text>
<text x="131.4" y="84.8">2</text>
<text x="131.4" y="87.4">3</text>
<text x="131.4" y="89.9">4</text>
<text x="151.1" y="89.9">16</text>
<text x="151.1" y="87.4">17</text>
<text x="151.1" y="84.8">18</text>
<text x="84.8" y="94" transform="rotate(-90 84.8 94)">20</text>
<text x="131.4" y="92.5">5</text>
<text x="131.4" y="95">6</text>
<text x="151.1" y="95">14</text>
<text x="151.1" y="92.5">15</text>
<text x="73.6" y="100.1">17</text>
<text x="73.6" y="97.5">18</text>
<text x="94.5" y="97.5">2</text>
<text x="94.5" y="100.1">3</text>
<text x="131.4" y="97.5">7</text>
<text x="131.4" y="100.1">8</text>
<text x="151.1" y="100.1">12</text>
<text x="151.1" y="97.5">13</text>
<text x="73.6" y="107.7">14</text>
<text x="73.6" y="105.2">15</text>
<text x="73.6" y="102.6">16</text>
<text x="94.5" y="102.6">4</text>
<text x="94.5" y="105.2">5</text>
<text x="94.5" y="107.7">6</text>
<text x="131.4" y="107.7">1</text>
<text x="131.4" y="102.6">9</text>
<text x="151.1" y="102.6">11</text>
<text x="73.6" y="112.8">12</text>
<text x="73.6" y="110.2">13</text>
<text x="94.5" y="110.2">7</text>
<text x="94.5" y="112.8">8</text>
<text x="130.8" y="110.2">19</text>
<text x="73.6" y="115.3">11</text>
<text x="94.5" y="115.3">9</text>
<text x="142" y="116.9" transform="rotate(-90 142 116.9)">10</text>
<text x="93.9" y="122.9">19</text>
<text x="94.5" y="120.4">1</text>
<text x="84.8" y="129.6" transform="rotate(-90 84.8 129.6)">10</text>
<text x="196.6" y="126.4" transform="rotate(-90 196.6 126.4)">8</text>
<text x="199.1" y="126.4" transform="rotate(-90 199.1 126.4)">7</text>
<text x="201.7" y="126.4" transform="rotate(-90 201.7 126.4)">6</text>
<text x="204.2" y="126.4" transform="rotate(-90 204.2 126.4)">5</text>
<text x="206.8" y="126.4" transform="rotate(-90 206.8 126.4)">4</text>
<text x="209.3" y="126.4" transform="rotate(-90 209.3 126.4)">3</text>
<text x="211.8" y="126.4" transform="rotate(-90 211.8 126.4)">2</text>
<text x="214.4" y="126.4" transform="rotate(-90 214.4 126.4)">1</text>
<text x="196.6" y="136.6" transform="rotate(-90 196.6 136.6)">9</text>
<text x="199.1" y="137.2" transform="rotate(-90 199.1 137.2)">10</text>
<text x="201.7" y="137.2" transform="rotate(-90 201.7 137.2)">11</text>
<text x="204.2" y="137.2" transform="rotate(-90 204.2 137.2)">12</text>
<text x="206.8" y="137.2" transform="rotate(-90 206.8 137.2)">13</text>
<text x="209.3" y="137.2" transform="rotate(-90 209.3 137.2)">14</text>
<text x="211.8" y="137.2" transform="rotate(-90 211.8 137.2)">15</text>
<text x="214.4" y="137.2" transform="rotate(-90 214.4 137.2)">16</text>
<text x="100.1" y="146.8" transform="rotate(-90 100.1 146.8)">8</text>
<text x="109.2" y="150.9">15</text>
<text x="109.8" y="153.4">1</text>
<text x="88.9" y="161">12</text>
<text x="109.2" y="158.5">13</text>
<text x="109.2" y="161">14</text>
<text x="109.2" y="166.1">10</text>
<text x="125.7" y="166.1">3</text>
<text x="137.1" y="163.6">2</text>
<text x="89.5" y="168.7">9</text>
<text x="109.2" y="168.7">11</text>
<text x="109.8" y="173.7">6</text>
<text x="137.1" y="168.7">1</text>
<text x="89.5" y="176.3">7</text>
<text x="109.8" y="176.3">5</text>
<text x="89.5" y="183.9">4</text>
<text x="109.8" y="183.9">2</text>
<text x="109.8" y="181.4">3</text>
<text x="100.1" y="190.5" transform="rotate(-90 100.1 190.5)">16</text>
</g>
</svg>
